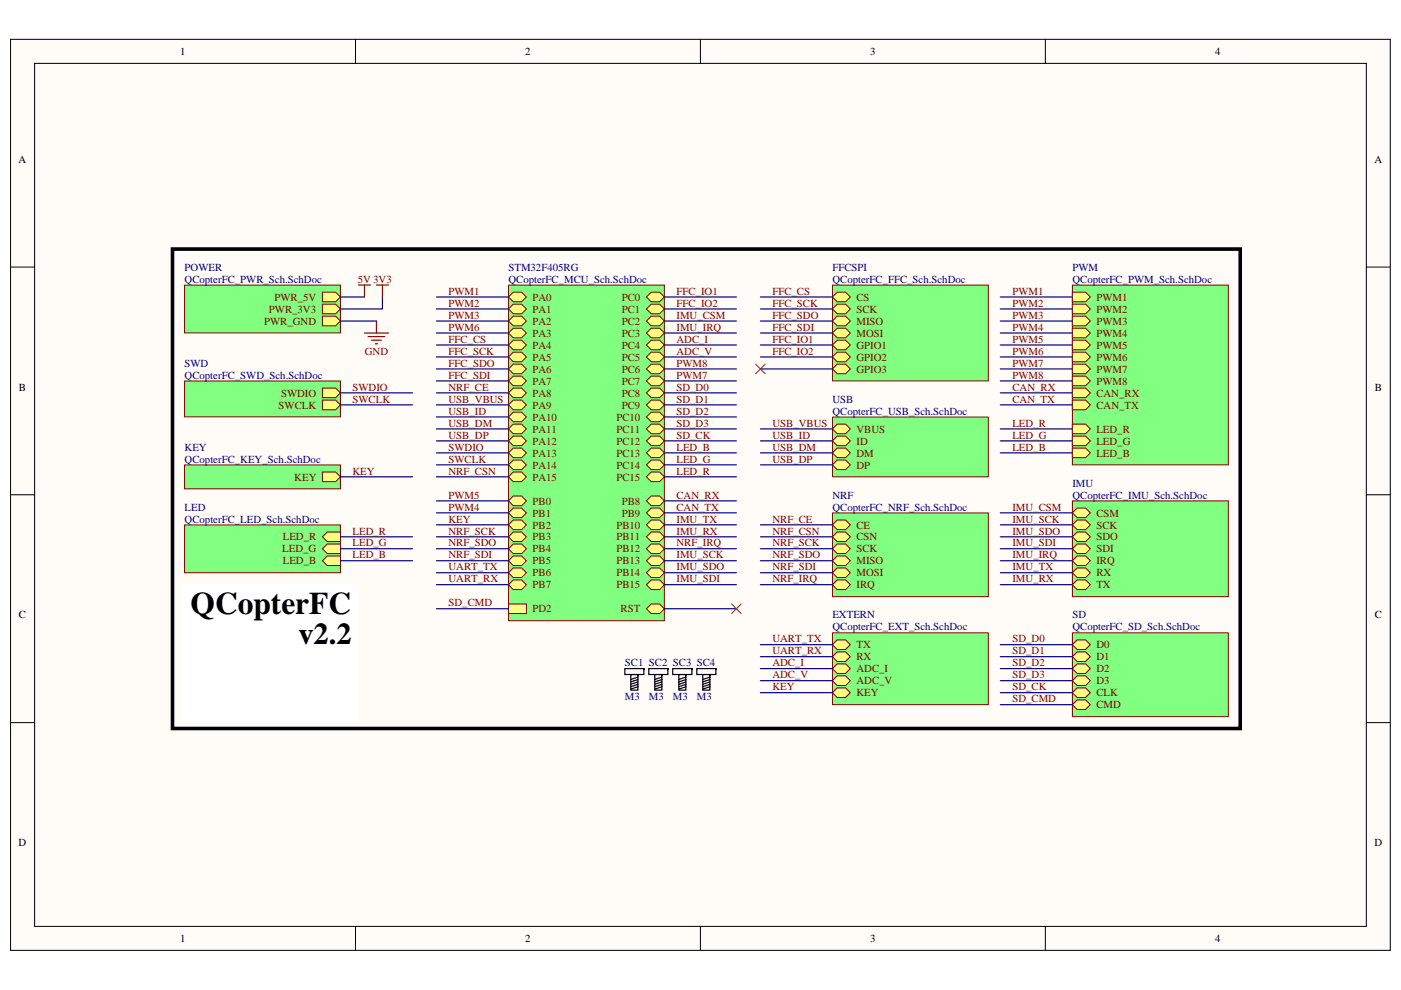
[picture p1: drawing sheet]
<svg xmlns="http://www.w3.org/2000/svg" width="297mm" height="210mm" viewBox="0 0 297 210" stroke-linecap="round" stroke-linejoin="round" font-family="sans-serif">
<path d="M2.3 8.4h292.5v193.2h-292.5z" fill="#fffcf8"/>
<path d="M2.2 8.3h292.6v193.3h-292.6z" fill="none" stroke="#000" stroke-width=".21"/>
<path d="M7.4 13.5h282.3v183h-282.3z" fill="#fffcf8"/>
<g fill="none" stroke="#000" stroke-width=".21">
<path d="M7.3 13.4h282.4v183.1h-282.4zM75.4 8.3v5.1M148.5 8.3v5.1M221.6 8.3v5.1M2.2 56.6h5.1M289.7 56.6h5.1M2.2 104.9h5.1M289.7 104.9h5.1M2.2 153.3h5.1M289.7 153.3h5.1M75.4 196.5v5.1M148.5 196.5v5.1"/>
<path d="M221.6 196.5v5.1"/>
</g>
<path d="M38.6 124v29.2h37.4v-29.2z" fill-rule="evenodd" fill="#fff" stroke="#fff" stroke-width=".25"/>
<path d="M176.5 60.5h33v20.3h-33z" fill="#80ff80"/>
<path d="M176.5 60.5h33v20.3h-33z" fill="none" stroke="#800000" stroke-width=".21"/>
<g fill="#ffff80" stroke="#800000" stroke-width=".21">
<path d="M177.5 67.1h1.8l1 1-1 1h-1.8l-1-1z" fill-rule="evenodd"/>
<path d="M176.5 63l1-1h1.8l1 1-1 1h-1.8z" fill-rule="evenodd"/>
<path d="M176.5 70.6l1-1h1.8l1 1-1 1h-1.8z" fill-rule="evenodd"/>
<path d="M176.5 65.5l1-1h1.8l1 1-1 1h-1.8z" fill-rule="evenodd"/>
<path d="M177.5 72.2h1.8l1 1-1 1h-1.8l-1-1z" fill-rule="evenodd"/>
<path d="M177.5 74.7h1.8l1 1-1 1h-1.8l-1-1z" fill-rule="evenodd"/>
<path d="M176.5 78.3l1-1.1h1.8l1 1.1-1 1h-1.8z" fill-rule="evenodd"/>
</g>
<path d="M227.4 106.3h33v20.3h-33z" fill="#80ff80"/>
<path d="M227.4 106.2h33v20.4h-33z" fill="none" stroke="#800000" stroke-width=".21"/>
<g fill="#ffff80" stroke="#800000" stroke-width=".21">
<path d="M227.3 121.5l1.1-1h1.8l1 1-1 1h-1.8z" fill-rule="evenodd"/>
<path d="M227.3 124l1.1-1h1.8l1 1-1 1.1h-1.8z" fill-rule="evenodd"/>
<path d="M227.3 113.9l1.1-1.1h1.8l1 1.1-1 1h-1.8z" fill-rule="evenodd"/>
<path d="M227.3 111.3l1.1-1h1.8l1 1-1 1h-1.8z" fill-rule="evenodd"/>
<path d="M227.3 116.4l1.1-1h1.8l1 1-1 1h-1.8z" fill-rule="evenodd"/>
<path d="M227.3 118.9l1.1-1h1.8l1 1-1 1.1h-1.8z" fill-rule="evenodd"/>
<path d="M227.3 108.8l1.1-1h1.8l1 1-1 1h-1.8z" fill-rule="evenodd"/>
</g>
<path d="M176.5 108.8h33v17.8h-33z" fill="#80ff80"/>
<path d="M176.5 108.8h33v17.8h-33z" fill="none" stroke="#800000" stroke-width=".21"/>
<g fill="#ffff80" stroke="#800000" stroke-width=".21">
<path d="M176.5 118.9l1-1h1.8l1 1-1 1.1h-1.8z" fill-rule="evenodd"/>
<path d="M177.5 120.5h1.8l1 1-1 1h-1.8l-1-1z" fill-rule="evenodd"/>
<path d="M176.5 116.4l1-1h1.8l1 1-1 1h-1.8z" fill-rule="evenodd"/>
<path d="M176.5 113.9l1-1.1h1.8l1 1.1-1 1h-1.8z" fill-rule="evenodd"/>
<path d="M176.5 111.3l1-1h1.8l1 1-1 1h-1.8z" fill-rule="evenodd"/>
<path d="M176.5 124l1-1h1.8l1 1-1 1.1h-1.8z" fill-rule="evenodd"/>
</g>
<path d="M39.2 60.5h33v10.1h-33z" fill="#80ff80"/>
<path d="M39.1 60.5h33.1v10.1h-33.1z" fill="none" stroke="#800000" stroke-width=".21"/>
<g fill="#ffff80" stroke="#800000" stroke-width=".21">
<path d="M68.4 64.5h2.8l1 1-1 1h-2.8z" fill-rule="evenodd"/>
<path d="M68.4 62h2.8l1 1-1 1h-2.8z" fill-rule="evenodd"/>
<path d="M68.4 67.1h2.8l1 1-1 1h-2.8z" fill-rule="evenodd"/>
</g>
<path d="M39.2 80.8h33v7.6h-33z" fill="#80ff80"/>
<path d="M39.1 80.8h33.1v7.6h-33.1z" fill="none" stroke="#800000" stroke-width=".21"/>
<g fill="#ffff80" stroke="#800000" stroke-width=".21">
<path d="M68.4 82.3h2.8l1 1-1 1h-2.8z" fill-rule="evenodd"/>
<path d="M68.4 84.9h2.8l1 1-1 1h-2.8z" fill-rule="evenodd"/>
</g>
<path d="M39.2 98.6h33v5.1h-33z" fill="#80ff80"/>
<path d="M39.1 98.6h33.1v5.1h-33.1z" fill="none" stroke="#800000" stroke-width=".21"/>
<path d="M68.4 100.1h2.8l1 1-1 1.1h-2.8z" fill-rule="evenodd" fill="#ffff80" stroke="#800000" stroke-width=".21"/>
<path d="M39.2 111.4h33v10.1h-33z" fill="#80ff80"/>
<path d="M39.1 111.3h33.1v10.2h-33.1z" fill="none" stroke="#800000" stroke-width=".21"/>
<g fill="#ffff80" stroke="#800000" stroke-width=".21">
<path d="M68.4 113.9l1-1.1h2.8v2.1h-2.8z" fill-rule="evenodd"/>
<path d="M68.4 116.4l1-1h2.8v2h-2.8z" fill-rule="evenodd"/>
<path d="M68.4 118.9l1-1h2.8v2.1h-2.8z" fill-rule="evenodd"/>
</g>
<path d="M227.4 60.5h33v38.1h-33z" fill="#80ff80"/>
<path d="M227.4 60.5h33v38.1h-33z" fill="none" stroke="#800000" stroke-width=".21"/>
<g fill="#ffff80" stroke="#800000" stroke-width=".21">
<path d="M227.3 62h2.9l1 1-1 1h-2.9z" fill-rule="evenodd"/>
<path d="M227.3 64.5h2.9l1 1-1 1h-2.9z" fill-rule="evenodd"/>
<path d="M227.3 67.1h2.9l1 1-1 1h-2.9z" fill-rule="evenodd"/>
<path d="M227.3 69.6h2.9l1 1-1 1h-2.9z" fill-rule="evenodd"/>
<path d="M227.3 72.2h2.9l1 1-1 1h-2.9z" fill-rule="evenodd"/>
<path d="M227.3 74.7h2.9l1 1-1 1h-2.9z" fill-rule="evenodd"/>
<path d="M227.3 77.2h2.9l1 1.1-1 1h-2.9z" fill-rule="evenodd"/>
<path d="M227.3 79.8h2.9l1 1-1 1h-2.9z" fill-rule="evenodd"/>
<path d="M227.3 82.3h2.9l1 1-1 1h-2.9z" fill-rule="evenodd"/>
<path d="M227.3 84.9h2.9l1 1-1 1h-2.9z" fill-rule="evenodd"/>
<path d="M227.3 90h2.9l1 1-1 1h-2.9z" fill-rule="evenodd"/>
<path d="M227.3 92.5h2.9l1 1-1 1h-2.9z" fill-rule="evenodd"/>
<path d="M227.3 95h2.9l1 1.1-1 1h-2.9z" fill-rule="evenodd"/>
</g>
<path d="M107.8 60.5h33.1v71.2h-33.1z" fill="#80ff80"/>
<path d="M107.8 60.5h33.1v71.2h-33.1z" fill="none" stroke="#800000" stroke-width=".21"/>
<g fill="#ffff80" stroke="#800000" stroke-width=".21">
<path d="M107.8 63l1-1h1.8l1 1-1 1h-1.8z" fill-rule="evenodd"/>
<path d="M107.8 65.5l1-1h1.8l1 1-1 1h-1.8z" fill-rule="evenodd"/>
<path d="M108.8 67.1h1.8l1 1-1 1h-1.8l-1-1z" fill-rule="evenodd"/>
<path d="M108.8 69.6h1.8l1 1-1 1h-1.8l-1-1z" fill-rule="evenodd"/>
<path d="M108.8 72.2h1.8l1 1-1 1h-1.8l-1-1z" fill-rule="evenodd"/>
<path d="M107.8 75.7l1-1h1.8l1 1-1 1h-1.8z" fill-rule="evenodd"/>
<path d="M107.8 78.3l1-1.1h1.8l1 1.1-1 1h-1.8z" fill-rule="evenodd"/>
<path d="M107.8 80.8l1-1h1.8l1 1-1 1h-1.8z" fill-rule="evenodd"/>
<path d="M108.8 82.3h1.8l1 1-1 1h-1.8l-1-1z" fill-rule="evenodd"/>
<path d="M108.8 84.9h1.8l1 1-1 1h-1.8l-1-1z" fill-rule="evenodd"/>
<path d="M107.8 88.4l1-1h1.8l1 1-1 1.1h-1.8z" fill-rule="evenodd"/>
<path d="M107.8 91l1-1h1.8l1 1-1 1h-1.8z" fill-rule="evenodd"/>
<path d="M108.8 92.5h1.8l1 1-1 1h-1.8l-1-1z" fill-rule="evenodd"/>
<path d="M107.8 96.1l1-1.1h1.8l1 1.1-1 1h-1.8z" fill-rule="evenodd"/>
<path d="M108.8 97.6h1.8l1 1-1 1h-1.8l-1-1z" fill-rule="evenodd"/>
<path d="M108.8 100.1h1.8l1 1-1 1.1h-1.8l-1-1.1z" fill-rule="evenodd"/>
<path d="M108.8 105.2h1.8l1 1-1 1.1h-1.8l-1-1.1z" fill-rule="evenodd"/>
<path d="M107.8 108.8l1-1h1.8l1 1-1 1h-1.8z" fill-rule="evenodd"/>
<path d="M108.8 110.3h1.8l1 1-1 1h-1.8l-1-1z" fill-rule="evenodd"/>
<path d="M107.8 113.9l1-1.1h1.8l1 1.1-1 1h-1.8z" fill-rule="evenodd"/>
<path d="M108.8 115.4h1.8l1 1-1 1h-1.8l-1-1z" fill-rule="evenodd"/>
<path d="M107.8 118.9l1-1h1.8l1 1-1 1.1h-1.8z" fill-rule="evenodd"/>
<path d="M107.8 121.5l1-1h1.8l1 1-1 1h-1.8z" fill-rule="evenodd"/>
<path d="M108.8 123h1.8l1 1-1 1.1h-1.8l-1-1.1z" fill-rule="evenodd"/>
<path d="M138.1 105.2h1.7l1.1 1-1.1 1.1h-1.7l-1-1.1z" fill-rule="evenodd"/>
<path d="M138.1 107.8h1.7l1.1 1-1.1 1h-1.7l-1-1z" fill-rule="evenodd"/>
<path d="M137.1 111.3l1-1h1.7l1.1 1-1.1 1h-1.7z" fill-rule="evenodd"/>
<path d="M137.1 113.9l1-1.1h1.7l1.1 1.1-1.1 1h-1.7z" fill-rule="evenodd"/>
<path d="M138.1 115.4h1.7l1.1 1-1.1 1h-1.7l-1-1z" fill-rule="evenodd"/>
<path d="M137.1 118.9l1-1h1.7l1.1 1-1.1 1.1h-1.7z" fill-rule="evenodd"/>
<path d="M137.1 121.5l1-1h1.7l1.1 1-1.1 1h-1.7z" fill-rule="evenodd"/>
<path d="M137.1 124l1-1h1.7l1.1 1-1.1 1.1h-1.7z" fill-rule="evenodd"/>
<path d="M137.1 63l1-1h1.7l1.1 1-1.1 1h-1.7z" fill-rule="evenodd"/>
<path d="M137.1 65.5l1-1h1.7l1.1 1-1.1 1h-1.7z" fill-rule="evenodd"/>
<path d="M138.1 67.1h1.7l1.1 1-1.1 1h-1.7l-1-1z" fill-rule="evenodd"/>
<path d="M137.1 70.6l1-1h1.7l1.1 1-1.1 1h-1.7z" fill-rule="evenodd"/>
<path d="M138.1 72.2h1.7l1.1 1-1.1 1h-1.7l-1-1z" fill-rule="evenodd"/>
<path d="M138.1 74.7h1.7l1.1 1-1.1 1h-1.7l-1-1z" fill-rule="evenodd"/>
<path d="M137.1 78.3l1-1.1h1.7l1.1 1.1-1.1 1h-1.7z" fill-rule="evenodd"/>
<path d="M137.1 80.8l1-1h1.7l1.1 1-1.1 1h-1.7z" fill-rule="evenodd"/>
<path d="M137.1 83.3l1-1h1.7l1.1 1-1.1 1h-1.7z" fill-rule="evenodd"/>
<path d="M137.1 85.9l1-1h1.7l1.1 1-1.1 1h-1.7z" fill-rule="evenodd"/>
<path d="M138.1 87.4h1.7l1.1 1-1.1 1.1h-1.7l-1-1.1z" fill-rule="evenodd"/>
<path d="M138.1 90h1.7l1.1 1-1.1 1h-1.7l-1-1z" fill-rule="evenodd"/>
<path d="M137.1 93.5l1-1h1.7l1.1 1-1.1 1h-1.7z" fill-rule="evenodd"/>
<path d="M137.1 96.1l1-1.1h1.7l1.1 1.1-1.1 1h-1.7z" fill-rule="evenodd"/>
<path d="M138.1 97.6h1.7l1.1 1-1.1 1h-1.7l-1-1z" fill-rule="evenodd"/>
<path d="M137.1 101.1l1-1h1.7l1.1 1-1.1 1.1h-1.7z" fill-rule="evenodd"/>
<path d="M107.8 128.1h3.8v2h-3.8z" fill-rule="evenodd"/>
<path d="M137.1 129.1l1-1h1.7l1.1 1-1.1 1h-1.7z" fill-rule="evenodd"/>
</g>
<g fill="none" stroke="#000080" stroke-width=".25">
<path d="M72.2 68.1h7.6M72.2 63h5.1M81.1 63v2.5h-8.9M92.5 63h15.3M92.5 65.5h15.3M92.5 68.1h15.3M92.5 70.6h15.3M92.5 78.3h15.3M92.5 75.7h15.3M92.5 73.2h15.3M140.9 63h15.2M140.9 65.5h15.2"/>
<path d="M140.9 68.1h15.2M140.9 70.6h15.2M140.9 78.3h15.2M140.9 75.7h15.2M140.9 73.2h15.2M161.2 63h15.3M161.2 65.5h15.3M161.2 68.1h15.3M161.2 70.6h15.3M161.2 73.2h15.3M212.1 75.7h15.2M212.1 73.2h15.2"/>
<path d="M212.1 63h15.2M212.1 65.5h15.2M212.1 68.1h15.2M212.1 70.6h15.2M72.2 85.9h15.3M72.2 83.3h15.3M92.5 80.8h15.3M92.5 91h15.3M92.5 88.4h15.3M92.5 85.9h15.3M92.5 83.3h15.3M92.5 98.6h15.3"/>
<path d="M92.5 96.1h15.3M92.5 93.5h15.3M140.9 80.8h15.2M140.9 91h15.2M140.9 88.4h15.2M140.9 85.9h15.2M140.9 83.3h15.2M140.9 98.6h15.2M140.9 96.1h15.2M140.9 93.5h15.2M72.2 101.1h15.3M72.2 113.9h15.3"/>
<path d="M72.2 118.9h15.3M72.2 116.4h15.3M92.5 101.1h15.3M92.5 113.9h15.3M92.5 111.3h15.3M92.5 108.8h15.3M92.5 106.2h15.3M92.5 118.9h15.3M92.5 116.4h15.3M140.9 101.1h15.2M140.9 113.9h15.2M140.9 111.3h15.2"/>
<path d="M140.9 108.8h15.2M140.9 106.2h15.2M140.9 118.9h15.2M140.9 116.4h15.2M161.2 113.9h15.3M161.2 111.3h15.3M161.2 118.9h15.3M161.2 116.4h15.3M212.1 113.9h15.2M212.1 111.3h15.2M212.1 108.8h15.2M212.1 116.4h15.2"/>
<path d="M92.5 129.1h15.3M92.5 124h15.3M92.5 121.5h15.3M140.9 129.1h15.2M140.9 124h15.2M140.9 121.5h15.2M161.2 124h15.3M161.2 121.5h15.3"/>
</g>
<path d="M227.4 134.2h33v17.8h-33z" fill="#80ff80"/>
<path d="M227.4 134.2h33v17.8h-33z" fill="none" stroke="#800000" stroke-width=".21"/>
<g fill="#ffff80" stroke="#800000" stroke-width=".21">
<path d="M227.3 136.7l1.1-1h1.8l1 1-1 1.1h-1.8z" fill-rule="evenodd"/>
<path d="M227.3 149.5l1.1-1.1h1.8l1 1.1-1 1h-1.8z" fill-rule="evenodd"/>
<path d="M227.3 139.3l1.1-1h1.8l1 1-1 1h-1.8z" fill-rule="evenodd"/>
<path d="M227.3 141.8l1.1-1h1.8l1 1-1 1h-1.8z" fill-rule="evenodd"/>
<path d="M227.3 144.4l1.1-1.1h1.8l1 1.1-1 1h-1.8z" fill-rule="evenodd"/>
<path d="M227.3 146.9l1.1-1h1.8l1 1-1 1h-1.8z" fill-rule="evenodd"/>
</g>
<path d="M176.5 134.2h33v15.3h-33z" fill="#80ff80"/>
<path d="M176.5 134.2h33v15.3h-33z" fill="none" stroke="#800000" stroke-width=".21"/>
<g fill="#ffff80" stroke="#800000" stroke-width=".21">
<path d="M176.5 141.8l1-1h1.8l1 1-1 1h-1.8z" fill-rule="evenodd"/>
<path d="M177.5 143.3h1.8l1 1.1-1 1h-1.8l-1-1z" fill-rule="evenodd"/>
<path d="M176.5 136.7l1-1h1.8l1 1-1 1.1h-1.8z" fill-rule="evenodd"/>
<path d="M176.5 139.3l1-1h1.8l1 1-1 1h-1.8z" fill-rule="evenodd"/>
<path d="M176.5 146.9l1-1h1.8l1 1-1 1h-1.8z" fill-rule="evenodd"/>
</g>
<g fill="none" stroke="#000080" stroke-width=".25">
<path d="M212.1 78.3h15.2M212.1 80.8h15.2M161.2 139.3h15.3M161.2 136.7h15.3M212.1 139.3h15.2M212.1 136.7h15.2M161.2 144.4h15.3M161.2 141.8h15.3M161.2 146.9h15.3M212.1 144.4h15.2M212.1 141.8h15.2M212.1 149.5h15.2"/>
<path d="M212.1 146.9h15.2"/>
</g>
<path d="M76 60.5h2.5M77.3 70.6h5.1M77.3 60.5v2.5M78 71.4h3.6M78.8 72.2h2M79.6 72.9h.5M79.8 60.5h2.6M79.8 68.1v2.5M81.1 60.5v2.5" fill="none" stroke="#800000" stroke-width=".25"/>
<g fill="#fff" stroke="#000" stroke-width=".25">
<path d="M132.5 141.8v1.3h4v-1.3z" fill-rule="evenodd"/>
<path d="M133.7 143.1v3.3h1.6v-3.3z" fill-rule="evenodd"/>
</g>
<path d="M135.3 143.6l-1.6 .5M135.3 144.1l-1.6 .5M135.3 144.6l-1.6 .5M135.3 145.1l-1.6 .5M135.3 145.6l-1.6 .6" fill="none" stroke="#000" stroke-width=".25"/>
<g fill="#fff" stroke="#000" stroke-width=".25">
<path d="M137.6 141.8v1.3h4v-1.3z" fill-rule="evenodd"/>
<path d="M138.8 143.1v3.3h1.5v-3.3z" fill-rule="evenodd"/>
</g>
<path d="M140.4 143.6l-1.6 .5M140.4 144.1l-1.6 .5M140.4 144.6l-1.6 .5M140.4 145.1l-1.6 .5M140.4 145.6l-1.6 .6" fill="none" stroke="#000" stroke-width=".25"/>
<g fill="#fff" stroke="#000" stroke-width=".25">
<path d="M142.6 141.8v1.3h4.1v-1.3z" fill-rule="evenodd"/>
<path d="M143.9 143.1v3.3h1.5v-3.3z" fill-rule="evenodd"/>
</g>
<path d="M145.5 143.6l-1.6 .5M145.5 144.1l-1.6 .5M145.5 144.6l-1.6 .5M145.5 145.1l-1.6 .5M145.5 145.6l-1.6 .6" fill="none" stroke="#000" stroke-width=".25"/>
<g fill="#fff" stroke="#000" stroke-width=".25">
<path d="M147.7 141.8v1.3h4.1v-1.3z" fill-rule="evenodd"/>
<path d="M149 143.1v3.3h1.5v-3.3z" fill-rule="evenodd"/>
</g>
<path d="M150.5 143.6l-1.5 .5M150.5 144.1l-1.5 .5M150.5 144.6l-1.5 .5M150.5 145.1l-1.5 .5M150.5 145.6l-1.5 .6" fill="none" stroke="#000" stroke-width=".25"/>
<path d="M212.1 83.3h15.2M212.1 85.9h15.2" fill="none" stroke="#000080" stroke-width=".25"/>
<path d="M176.5 88.5h33v12.6h-33z" fill="#80ff80"/>
<path d="M176.5 88.5h33v12.6h-33z" fill="none" stroke="#800000" stroke-width=".21"/>
<g fill="#ffff80" stroke="#800000" stroke-width=".21">
<path d="M177.5 90h1.8l1 1-1 1h-1.8l-1-1z" fill-rule="evenodd"/>
<path d="M176.5 93.5l1-1h1.8l1 1-1 1h-1.8z" fill-rule="evenodd"/>
<path d="M176.5 96.1l1-1.1h1.8l1 1.1-1 1h-1.8z" fill-rule="evenodd"/>
<path d="M177.5 97.6h1.8l1 1-1 1h-1.8l-1-1z" fill-rule="evenodd"/>
</g>
<path d="M161.2 75.7h15.3M161.2 78.3h15.3M161.2 98.6h15.3M161.2 96.1h15.3M161.2 93.5h15.3M161.2 91h15.3M212.1 96.1h15.2M212.1 93.5h15.2M212.1 91h15.2M212.1 118.9h15.2M212.1 121.5h15.2M212.1 124h15.2" fill="none" stroke="#000080" stroke-width=".25"/>
<path d="M160.2 77.2l2 2.1M162.2 77.2l-2 2.1M155.1 128.1l2 2M157.1 128.1l-2 2" fill="none" stroke="#f00" stroke-width=".21"/>
<path d="M36.6 52.8h226.3v101.7h-226.3z" fill="none" stroke="#000" stroke-width=".76"/>
<text font-size="6.7" x="40.4" y="130.2">QCopterFC</text>
<text font-size="6.4" x="63.3" y="136.6">v2.2</text>
<g font-size="2.3">
<text x="38.2" y="11.7">1</text>
<text x="111.4" y="11.7">2</text>
<text x="184.5" y="11.7">3</text>
<text x="257.6" y="11.7">4</text>
<text x="4" y="34.5">A</text>
<text x="291.4" y="34.5">A</text>
<text x="4" y="82.8">B</text>
<text x="291.5" y="82.8">B</text>
<text x="4" y="131.2">C</text>
<text x="291.5" y="131.2">C</text>
<text x="4" y="179.5">D</text>
<text x="291.4" y="179.5">D</text>
<text x="38.2" y="199.8">1</text>
<text x="111.4" y="199.8">2</text>
<text x="184.5" y="199.8">3</text>
<text x="257.6" y="199.8">4</text>
</g>
<g font-size="2.3" fill="#000080">
<text x="39.1" y="57.4">POWER</text>
<text x="39.1" y="60">QCopterFC_PWR_Sch.SchDoc</text>
<text x="107.8" y="57.4">STM32F405RG</text>
<text x="107.8" y="60">QCopterFC_MCU_Sch.SchDoc</text>
<text x="176.5" y="57.4">FFCSPI</text>
<text x="176.5" y="60">QCopterFC_FFC_Sch.SchDoc</text>
<text x="227.4" y="57.4">PWM</text>
<text x="227.4" y="60">QCopterFC_PWM_Sch.SchDoc</text>
<text x="39.1" y="77.8">SWD</text>
<text x="39.1" y="80.3">QCopterFC_SWD_Sch.SchDoc</text>
<text x="176.5" y="85.4">USB</text>
<text x="176.5" y="87.9">QCopterFC_USB_Sch.SchDoc</text>
<text x="39.1" y="95.6">KEY</text>
<text x="39.1" y="98.1">QCopterFC_KEY_Sch.SchDoc</text>
<text x="176.5" y="105.7">NRF</text>
<text x="227.4" y="103.2">IMU</text>
<text x="227.4" y="105.7">QCopterFC_IMU_Sch.SchDoc</text>
<text x="39.1" y="108.3">LED</text>
<text x="39.1" y="110.8">QCopterFC_LED_Sch.SchDoc</text>
<text x="176.5" y="108.3">QCopterFC_NRF_Sch.SchDoc</text>
<text x="176.5" y="131.2">EXTERN</text>
<text x="227.4" y="131.2">SD</text>
<text x="176.5" y="133.7">QCopterFC_EXT_Sch.SchDoc</text>
<text x="227.4" y="133.7">QCopterFC_SD_Sch.SchDoc</text>
<text x="132.5" y="141.3">SC1 SC2 SC3 SC4</text>
<text x="132.5" y="148.5">M3</text>
<text x="137.6" y="148.5">M3</text>
<text x="142.7" y="148.5">M3</text>
<text x="147.7" y="148.5">M3</text>
</g>
<g font-size="2.3" fill="#800000">
<text x="75.9" y="60">5V 3V3</text>
<text x="58.2" y="63.8">PWR_5V</text>
<text x="95.1" y="65">PWM2</text>
<text x="95.1" y="62.5">PWM1</text>
<text x="112.9" y="63.8">PA0</text>
<text x="131.8" y="63.8">PC0</text>
<text x="143.4" y="62.5">FFC_IO1</text>
<text x="143.4" y="65">FFC_IO2</text>
<text x="163.8" y="62.5">FFC_CS</text>
<text x="163.8" y="65">FFC_SCK</text>
<text x="181.6" y="63.8">CS</text>
<text x="214.6" y="62.5">PWM1</text>
<text x="214.6" y="65">PWM2</text>
<text x="232.4" y="63.8">PWM1</text>
<text x="56" y="68.9">PWR_GND</text>
<text x="57" y="66.3">PWR_3V3</text>
<text x="95.1" y="67.6">PWM3</text>
<text x="95.1" y="70.1">PWM6</text>
<text x="112.9" y="66.3">PA1</text>
<text x="112.9" y="68.9">PA2</text>
<text x="112.9" y="71.4">PA3</text>
<text x="131.8" y="66.3">PC1</text>
<text x="131.8" y="68.9">PC2</text>
<text x="131.8" y="71.4">PC3</text>
<text x="143.4" y="67.6">IMU_CSM</text>
<text x="143.4" y="70.1">IMU_IRQ</text>
<text x="163.8" y="67.6">FFC_SDO</text>
<text x="163.8" y="70.1">FFC_SDI</text>
<text x="181.6" y="68.9">MISO</text>
<text x="181.6" y="71.4">MOSI</text>
<text x="181.6" y="66.3">SCK</text>
<text x="214.6" y="67.6">PWM3</text>
<text x="214.6" y="70.1">PWM4</text>
<text x="232.4" y="66.3">PWM2</text>
<text x="232.4" y="68.9">PWM3</text>
<text x="232.4" y="71.4">PWM4</text>
<text x="77.3" y="75.2">GND</text>
<text x="95.1" y="72.7">FFC_CS</text>
<text x="95.1" y="75.2">FFC_SCK</text>
<text x="95.1" y="77.8">FFC_SDO</text>
<text x="112.9" y="74">PA4</text>
<text x="112.9" y="76.5">PA5</text>
<text x="131.8" y="74">PC4</text>
<text x="131.8" y="76.5">PC5</text>
<text x="143.4" y="72.7">ADC_I</text>
<text x="143.4" y="75.2">ADC_V</text>
<text x="143.4" y="77.8">PWM8</text>
<text x="163.8" y="72.7">FFC_IO1</text>
<text x="163.8" y="75.2">FFC_IO2</text>
<text x="181.6" y="74">GPIO1</text>
<text x="181.6" y="76.5">GPIO2</text>
<text x="214.6" y="72.7">PWM5</text>
<text x="214.6" y="75.2">PWM6</text>
<text x="214.6" y="77.8">PWM7</text>
<text x="232.4" y="74">PWM5</text>
<text x="232.4" y="76.5">PWM6</text>
<text x="74.7" y="82.8">SWDIO</text>
<text x="95.1" y="82.8">NRF_CE</text>
<text x="95.1" y="80.3">FFC_SDI</text>
<text x="112.9" y="79">PA6</text>
<text x="112.9" y="81.6">PA7</text>
<text x="131.8" y="79">PC6</text>
<text x="131.8" y="81.6">PC7</text>
<text x="143.4" y="82.8">SD_D0</text>
<text x="143.4" y="80.3">PWM7</text>
<text x="181.6" y="79">GPIO3</text>
<text x="214.6" y="80.3">PWM8</text>
<text x="214.6" y="82.8">CAN_RX</text>
<text x="232.4" y="79">PWM7</text>
<text x="232.4" y="81.6">PWM8</text>
<text x="59.1" y="86.7">SWCLK</text>
<text x="59.6" y="84.1">SWDIO</text>
<text x="74.7" y="85.4">SWCLK</text>
<text x="95.1" y="85.4">USB_VBUS</text>
<text x="95.1" y="87.9">USB_ID</text>
<text x="112.9" y="84.1">PA8</text>
<text x="112.9" y="86.7">PA9</text>
<text x="112.9" y="89.2">PA10</text>
<text x="130.7" y="89.2">PC10</text>
<text x="131.8" y="84.1">PC8</text>
<text x="131.8" y="86.7">PC9</text>
<text x="143.4" y="85.4">SD_D1</text>
<text x="143.4" y="87.9">SD_D2</text>
<text x="214.6" y="85.4">CAN_TX</text>
<text x="232.4" y="84.1">CAN_RX</text>
<text x="232.4" y="86.7">CAN_TX</text>
<text x="95.1" y="95.6">SWDIO</text>
<text x="95.1" y="90.5">USB_DM</text>
<text x="95.1" y="93">USB_DP</text>
<text x="112.9" y="91.8">PA11</text>
<text x="112.9" y="94.3">PA12</text>
<text x="130.7" y="91.8">PC11</text>
<text x="130.7" y="94.3">PC12</text>
<text x="143.4" y="95.6">LED_B</text>
<text x="143.4" y="90.5">SD_D3</text>
<text x="143.4" y="93">SD_CK</text>
<text x="163.8" y="90.5">USB_VBUS</text>
<text x="163.8" y="93">USB_ID</text>
<text x="163.8" y="95.6">USB_DM</text>
<text x="181.6" y="91.8">VBUS</text>
<text x="181.6" y="94.3">ID</text>
<text x="214.6" y="90.5">LED_R</text>
<text x="214.6" y="93">LED_G</text>
<text x="214.6" y="95.6">LED_B</text>
<text x="232.4" y="91.8">LED_R</text>
<text x="232.4" y="94.3">LED_G</text>
<text x="62.4" y="101.9">KEY</text>
<text x="74.7" y="100.6">KEY</text>
<text x="95.1" y="98.1">SWCLK</text>
<text x="95.1" y="100.6">NRF_CSN</text>
<text x="112.9" y="96.8">PA13</text>
<text x="112.9" y="99.4">PA14</text>
<text x="112.9" y="101.9">PA15</text>
<text x="130.7" y="96.8">PC13</text>
<text x="130.7" y="99.4">PC14</text>
<text x="130.7" y="101.9">PC15</text>
<text x="143.4" y="100.6">LED_R</text>
<text x="143.4" y="98.1">LED_G</text>
<text x="163.8" y="98.1">USB_DP</text>
<text x="181.6" y="96.8">DM</text>
<text x="181.6" y="99.4">DP</text>
<text x="232.4" y="96.8">LED_B</text>
<text x="95.1" y="105.7">PWM5</text>
<text x="112.9" y="107">PB0</text>
<text x="131.8" y="107">PB8</text>
<text x="143.4" y="105.7">CAN_RX</text>
<text x="74.7" y="113.4">LED_R</text>
<text x="95.1" y="113.4">NRF_SCK</text>
<text x="95.1" y="108.3">PWM4</text>
<text x="95.1" y="110.8">KEY</text>
<text x="112.9" y="109.6">PB1</text>
<text x="112.9" y="112.1">PB2</text>
<text x="130.7" y="112.1">PB10</text>
<text x="131.8" y="109.6">PB9</text>
<text x="143.4" y="110.8">IMU_TX</text>
<text x="143.4" y="113.4">IMU_RX</text>
<text x="143.4" y="108.3">CAN_TX</text>
<text x="163.8" y="110.8">NRF_CE</text>
<text x="163.8" y="113.4">NRF_CSN</text>
<text x="181.6" y="112.1">CE</text>
<text x="214.6" y="113.4">IMU_SDO</text>
<text x="214.6" y="110.8">IMU_SCK</text>
<text x="214.6" y="108.3">IMU_CSM</text>
<text x="232.4" y="112.1">SCK</text>
<text x="232.4" y="109.6">CSM</text>
<text x="59.8" y="117.2">LED_G</text>
<text x="60" y="114.6">LED_R</text>
<text x="60" y="119.7">LED_B</text>
<text x="74.7" y="115.9">LED_G</text>
<text x="74.7" y="118.4">LED_B</text>
<text x="95.1" y="118.4">NRF_SDI</text>
<text x="95.1" y="115.9">NRF_SDO</text>
<text x="112.9" y="114.6">PB3</text>
<text x="112.9" y="117.2">PB4</text>
<text x="112.9" y="119.7">PB5</text>
<text x="130.7" y="114.6">PB11</text>
<text x="130.7" y="117.2">PB12</text>
<text x="130.7" y="119.7">PB13</text>
<text x="143.4" y="115.9">NRF_IRQ</text>
<text x="143.4" y="118.4">IMU_SCK</text>
<text x="163.8" y="118.4">NRF_SDO</text>
<text x="163.8" y="115.9">NRF_SCK</text>
<text x="181.6" y="119.7">MISO</text>
<text x="181.6" y="117.2">SCK</text>
<text x="181.6" y="114.6">CSN</text>
<text x="214.6" y="115.9">IMU_SDI</text>
<text x="214.6" y="118.4">IMU_IRQ</text>
<text x="232.4" y="114.6">SDO</text>
<text x="232.4" y="117.2">SDI</text>
<text x="232.4" y="119.7">IRQ</text>
<text x="95.1" y="121">UART_TX</text>
<text x="95.1" y="123.5">UART_RX</text>
<text x="112.9" y="122.3">PB6</text>
<text x="112.9" y="124.8">PB7</text>
<text x="130.7" y="122.3">PB14</text>
<text x="130.7" y="124.8">PB15</text>
<text x="143.4" y="121">IMU_SDO</text>
<text x="143.4" y="123.5">IMU_SDI</text>
<text x="163.8" y="123.5">NRF_IRQ</text>
<text x="163.8" y="121">NRF_SDI</text>
<text x="181.6" y="122.3">MOSI</text>
<text x="181.6" y="124.8">IRQ</text>
<text x="214.6" y="123.5">IMU_RX</text>
<text x="214.6" y="121">IMU_TX</text>
<text x="232.4" y="122.3">RX</text>
<text x="232.4" y="124.8">TX</text>
<text x="95.1" y="128.6">SD_CMD</text>
<text x="112.9" y="129.9">PD2</text>
<text x="131.6" y="129.9">RST</text>
<text x="163.8" y="136.2">UART_TX</text>
<text x="181.6" y="137.5">TX</text>
<text x="214.6" y="136.2">SD_D0</text>
<text x="232.4" y="137.5">D0</text>
<text x="163.8" y="141.3">ADC_I</text>
<text x="163.8" y="138.8">UART_RX</text>
<text x="163.8" y="143.9">ADC_V</text>
<text x="181.6" y="142.6">ADC_I</text>
<text x="181.6" y="140.1">RX</text>
<text x="214.6" y="138.8">SD_D1</text>
<text x="214.6" y="141.3">SD_D2</text>
<text x="214.6" y="143.9">SD_D3</text>
<text x="232.4" y="140.1">D1</text>
<text x="232.4" y="142.6">D2</text>
<text x="163.8" y="146.4">KEY</text>
<text x="181.6" y="145.2">ADC_V</text>
<text x="181.6" y="147.7">KEY</text>
<text x="214.6" y="146.4">SD_CK</text>
<text x="214.6" y="149">SD_CMD</text>
<text x="232.4" y="145.2">D3</text>
<text x="232.4" y="147.7">CLK</text>
<text x="232.4" y="150.2">CMD</text>
</g>
</svg>
